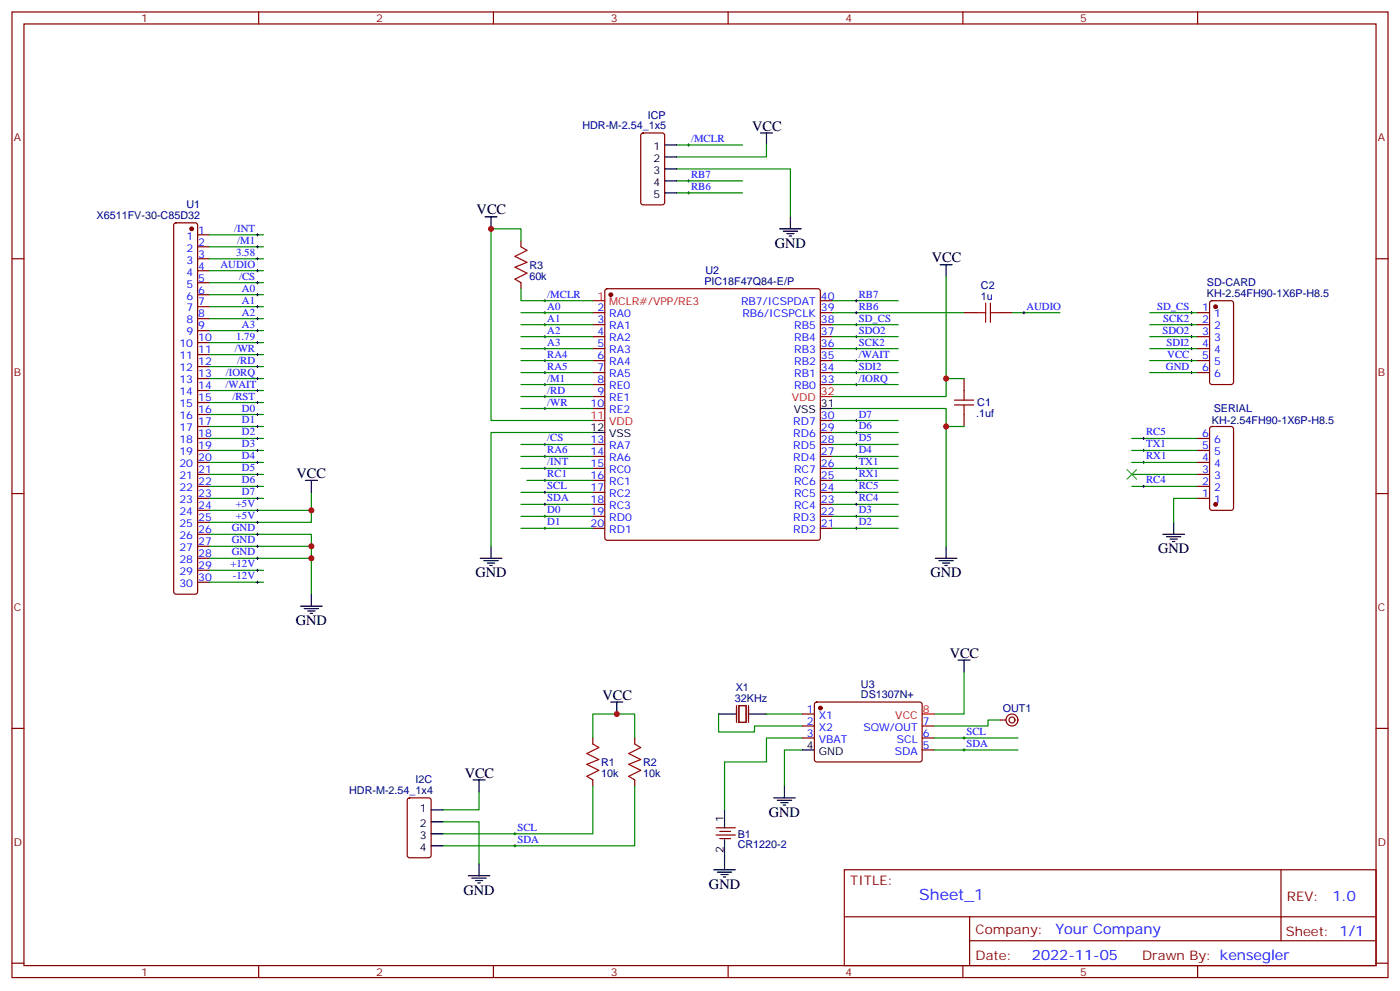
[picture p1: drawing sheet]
<svg xmlns="http://www.w3.org/2000/svg" width="412mm" height="292mm" viewBox="0 0 412 292" stroke-linecap="round" stroke-linejoin="round" font-family="sans-serif">
<g fill="none" stroke="#870000" stroke-width=".35">
<path d="M3.5 3.5h405.4v284.4h-405.4zM7.1 7.1h398.2v277.2h-398.2zM76.2 3.5v3.6M145.3 3.5v3.6M214.5 3.5v3.6M283.6 3.5v3.6M352.8 3.5v3.6M189 39.4l.4-.2h5.7l.6 .4 .1 20-.5 .7h-5.9l-.6-.4-.1-20zM3.5 76.2h3.6M51.4 65.8l.5-.2h5.6l.5 .2 .2 .5v108l-.2 .5-.5 .2h-5.6l-.5-.3-.2-.4v-108zM58.2 76.2h3.5M58.2 69.1h3.5"/>
<path d="M58.2 72.7h3.5M58.2 79.7h3.5M153.5 70.9v1.8M405.3 76.2h3.6M58.2 83.3h3.5M58.2 86.8h3.5M58.2 90.3h3.5M58.2 93.8h3.5M58.2 97.4h3.5M153.5 83.3v1.7M174.6 92.1h3.6M174.6 95.6h3.6"/>
<path d="M174.6 99.1h3.6M178.4 85.2l.5-.2h62l.5 .2 .3 .5v72.7l-.3 .5-.5 .2h-62l-.5-.2-.2-.5v-72.7zM241.7 92.1h3.5M241.7 95.6h3.5M241.7 99.1h3.5M241.7 88.5h3.5M284 92.1h3.5M294.6 92.1h3.5M352.8 92.1h3.5M352.8 95.6h3.5M352.8 99.1h3.5M356.5 88.8l.5-.3h5.7l.6 .5 .1 23.5-.5 .7h-5.9l-.6-.4-.1-23.5z"/>
<path d="M58.2 100.9h3.5M58.2 104.4h3.5M58.2 107.9h3.5M58.2 111.5h3.5M58.2 115h3.5M58.2 118.5h3.5M174.6 102.7h3.6M174.6 106.2h3.6M174.6 109.7h3.6M174.6 113.2h3.6M174.6 116.8h3.6M241.7 102.7h3.5"/>
<path d="M241.7 106.2h3.5M241.7 109.7h3.5M241.7 113.2h3.5M284 111.5v3.5M352.8 102.7h3.5M352.8 106.2h3.5M352.8 109.7h3.5M58.2 122.1h3.5M58.2 125.6h3.5M58.2 129.1h3.5M58.2 132.6h3.5M58.2 136.2h3.5"/>
<path d="M58.2 139.7h3.5M174.6 120.3h3.6M174.6 130.9h3.6M174.6 134.4h3.6M174.6 137.9h3.6M241.7 130.9h3.5M241.7 134.4h3.5M241.7 137.9h3.5M241.7 127.4h3.5M241.7 123.8h3.5M284 122.1v3.5M352.8 129.1h3.5"/>
<path d="M352.8 132.6h3.5M352.8 136.2h3.5M352.8 139.7h3.5M356.5 125.8l.5-.2h5.7l.6 .4 .1 23.6-.5 .6-5.9 .1-.6-.5-.1-23.5zM3.5 145.3h3.6M58.2 143.2h3.5M58.2 146.8h3.5M58.2 150.3h3.5M58.2 153.8h3.5M58.2 157.3h3.5M174.6 141.5h3.6M174.6 145h3.6"/>
<path d="M174.6 148.5h3.6M174.6 152h3.6M174.6 155.6h3.6M241.7 141.5h3.5M241.7 145h3.5M241.7 148.5h3.5M241.7 152h3.5M241.7 155.6h3.5M352.8 143.2h3.5M352.8 146.8h3.5M405.3 145.3h3.6M58.2 160.9h3.5"/>
<path d="M58.2 164.4h3.5M58.2 167.9h3.5M58.2 171.4h3.5M3.5 214.5h3.6M174.6 217.3v1.8M187 217.3v1.8M236.4 210.3h3.5M236.4 213.8h3.5M236.4 217.3h3.5M240.1 206.9l.5-.2 30.6 .1 .4 .6v16.5l-.7 .5-30.6-.1-.4-.6v-16.3zM271.6 213.8h3.6M271.6 217.3h3.6"/>
<path d="M294.6 212h1.7M405.3 214.5h3.6M120.2 235.2l.4-.2h5.7l.6 .4 .1 16.5-.5 .6-5.9 .1-.6-.5-.1-16.4zM174.6 229.7v1.7M187 229.7v1.7M271.6 220.8h3.6M211 243.8h5.6M211 245.9h5.6M212 244.8h3.2M212 246.9h3.2M248.7 256.1h156.6v28.2h-156.6zM377.3 256.1v20.9"/>
<path d="M248.7 270h156.5M285.6 277h119.6M285.6 270v14.1M3.5 283.6h3.6M76.2 284.3v3.6M145.3 284.3v3.6M214.5 284.3v3.6M283.6 284.3v3.6M352.8 284.3v3.6M405.3 283.6h3.6"/>
<circle cx="298.1" cy="212" r="1.76"/>
<circle cx="298.1" cy="212" r=".88"/>
</g>
<g fill="#870000" stroke="#870000" stroke-width=".35">
<circle cx="56.4" cy="67.4" r=".53"/>
<circle cx="179.9" cy="86.8" r=".53"/>
<circle cx="241.7" cy="208.5" r=".53"/>
<circle cx="358.1" cy="148.5" r=".53"/>
<circle cx="358.1" cy="90.3" r=".53"/>
</g>
<g fill="none" stroke="#008700" stroke-width=".35">
<path d="M199.3 49.7h33.5v14.2M199.3 56.8h19.4M199.3 53.3h19.4M199.3 42.7h19.4M225.8 42.7v3.5h-26.5M61.7 69.1h15.9M61.7 72.7h15.9M61.7 76.2h15.9M61.7 79.7h15.9M153.5 70.9v-3.5h-8.9v56.4h30M61.7 83.3h15.9M61.7 97.4h15.9"/>
<path d="M61.7 93.8h15.9M61.7 90.3h15.9M61.7 86.8h15.9M153.5 85v3.5h21.1M153.5 99.1h21.1M153.5 95.6h21.1M153.5 92.1h21.1M245.2 92.1h38.8M245.2 88.5h19.4M245.2 99.1h19.4M245.2 95.6h19.4M278.7 81.5v35.3h-33.5"/>
<path d="M298.1 92.1h14.1M338.7 99.1h14.1M338.7 95.6h14.1M338.7 92.1h14.1M61.7 100.9h15.9M61.7 118.5h15.9M61.7 115h15.9M61.7 111.5h15.9M61.7 107.9h15.9M61.7 104.4h15.9M153.5 109.7h21.1M153.5 106.2h21.1"/>
<path d="M153.5 116.8h21.1M153.5 113.2h21.1M153.5 102.7h21.1M245.2 113.2h19.4M245.2 102.7h19.4M245.2 109.7h19.4M245.2 106.2h19.4M278.7 111.5h5.3M338.7 102.7h14.1M338.7 109.7h14.1M338.7 106.2h14.1M61.7 136.2h15.9"/>
<path d="M61.7 132.6h15.9M61.7 129.1h15.9M61.7 125.6h15.9M61.7 122.1h15.9M61.7 139.7h15.9M153.5 134.4h21.1M153.5 130.9h21.1M153.5 137.9h21.1M153.5 120.3h21.1M174.6 127.4h-30v33.5M245.2 120.3h33.5v40.6M245.2 137.9h19.4"/>
<path d="M245.2 134.4h19.4M245.2 130.9h19.4M245.2 127.4h19.4M245.2 123.8h19.4M278.7 125.6h5.3M333.4 136.2h19.4M333.4 132.6h19.4M333.4 129.1h19.4M333.4 139.7h19.4M61.7 150.3h30M61.7 157.3h30v17.7M61.7 146.8h15.9"/>
<path d="M61.7 143.2h15.9M91.7 145v8.8h-30M153.5 155.6h21.1M153.5 152h21.1M153.5 148.5h21.1M153.5 145h21.1M155.2 141.5h19.4M245.2 155.6h19.4M245.2 152h19.4M245.2 148.5h19.4M245.2 145h19.4M245.2 141.5h19.4"/>
<path d="M333.4 143.2h19.4M352.8 146.8h-7.1v7M61.7 164.4h30M61.7 160.9h30M61.7 171.4h15.9M61.7 167.9h15.9M284 197.9v12.4h-8.8M174.6 217.3v-7h12.4v7M211.7 210.3v5.2h10.5v-1.7h14.2M225.8 210.3h10.6M236.4 217.3h-10.6v7.1h-12.4v14.1M275.2 217.3h24.7"/>
<path d="M294.6 212h-3.6v1.8h-15.8M141.1 233.2v5.3h-10.6M174.6 231.4v14.1h-44.1M187 231.4v17.7h-56.5M236.4 220.8h-5.3v10.6M275.2 220.8h24.7M130.5 242h10.6v12.4"/>
</g>
<g fill="none" stroke="#000" stroke-width=".29">
<path d="M202.5 56.8h.7M202.5 53.3h.7M202.5 42.7h.7M202.8 42.3v.7M202.8 52.9v.7M202.8 56.4v.7M75.5 69.1h.7M75.5 72.7h.7M75.5 76.2h.7M75.5 79.7h.7M75.8 68.8v.7M75.8 72.3v.7"/>
<path d="M75.8 75.8v.8M75.8 79.4v.7M75.5 83.3h.7M75.5 86.8h.7M75.5 90.3h.7M75.5 93.8h.7M75.5 97.4h.7M75.8 82.9v.7M75.8 86.4v.7M75.8 90v.7M75.8 93.5v.7M75.8 97v.7"/>
<path d="M160.2 99.1h.7M160.2 95.6h.7M160.2 88.5h.7M160.2 92.1h.7M160.5 88.2v.7M160.5 91.7v.7M160.5 95.2v.8M160.5 98.8v.7M251.9 99.1h.7M251.9 95.6h.7M251.9 88.5h.7M251.9 92.1h.7"/>
<path d="M252.2 88.2v.7M252.2 91.7v.7M252.2 95.2v.8M252.2 98.8v.7M301.3 92.1h.7M301.6 91.7v.7M350.7 99.1h.7M350.7 95.6h.7M350.7 92.1h.7M351 91.7v.7M351 95.2v.8M351 98.8v.7"/>
<path d="M75.5 100.9h.7M75.5 104.4h.7M75.5 107.9h.7M75.5 111.5h.7M75.5 115h.7M75.5 118.5h.7M75.8 100.5v.7M75.8 104.1v.7M75.8 107.6v.7M75.8 111.1v.7M75.8 114.7v.7M75.8 118.2v.7"/>
<path d="M160.2 109.7h.7M160.2 102.7h.7M160.2 116.8h.7M160.2 113.2h.7M160.2 106.2h.7M160.5 102.3v.7M160.5 105.8v.7M160.5 109.4v.7M160.5 112.9v.7M160.5 116.4v.7M160.5 119.9v.7M251.9 109.7h.7"/>
<path d="M251.9 102.7h.7M251.9 113.2h.7M251.9 106.2h.7M252.2 102.3v.7M252.2 105.8v.7M252.2 109.4v.7M252.2 112.9v.7M350.7 109.7h.7M350.7 102.7h.7M350.7 106.2h.7M351 102.3v.7M351 105.8v.7"/>
<path d="M351 109.4v.7M75.5 122.1h.7M75.5 125.6h.7M75.5 129.1h.7M75.5 132.6h.7M75.5 136.2h.7M75.5 139.7h.7M75.8 121.7v.7M75.8 125.2v.7M75.8 128.8v.7M75.8 132.3v.7M75.8 135.8v.7"/>
<path d="M75.8 139.3v.8M160.2 137.9h.7M160.2 120.3h.7M160.2 130.9h.7M160.2 134.4h.7M160.5 130.5v.7M160.5 134.1v.7M160.5 137.6v.7M251.9 137.9h.7M251.9 130.9h.7M251.9 134.4h.7M251.9 123.8h.7"/>
<path d="M251.9 127.4h.7M252.2 123.5v.7M252.2 127v.7M252.2 130.5v.7M252.2 134.1v.7M252.2 137.6v.7M336.5 129.1h.8M336.5 132.6h.8M336.5 136.2h.8M336.9 128.8v.7M336.9 132.3v.7M336.9 135.8v.7"/>
<path d="M75.5 143.2h.7M75.5 146.8h.7M75.5 150.3h.7M75.5 153.8h.7M75.5 157.3h.7M75.8 142.9v.7M75.8 146.4v.7M75.8 149.9v.7M75.8 153.5v.7M75.8 157v.7M160.2 141.5h.7M160.2 152h.7"/>
<path d="M160.2 155.6h.7M160.2 145h.7M160.2 148.5h.7M160.5 141.1v.7M160.5 144.6v.7M160.5 148.2v.7M160.5 151.7v.7M160.5 155.2v.7M251.9 141.5h.7M251.9 152h.7M251.9 155.6h.7M251.9 145h.7"/>
<path d="M251.9 148.5h.7M252.2 141.1v.7M252.2 144.6v.7M252.2 148.2v.7M252.2 151.7v.7M252.2 155.2v.7M336.5 143.2h.8M336.9 142.9v.7M75.5 160.9h.7M75.5 164.4h.7M75.5 167.9h.7M75.5 171.4h.7"/>
<path d="M75.8 160.5v.7M75.8 164v.7M75.8 167.6v.7M75.8 171.1v.7M283.6 217.3h.7M284 217v.7M283.6 220.8h.7M284 220.5v.7M151.3 245.5h.7M151.3 249.1h.7M151.7 245.2v.7M151.7 248.7v.7"/>
</g>
<path d="M153.5 72.7l1.7 1-3.5 1.8 3.5 1.8-3.5 1.4 3.5 1.7-3.5 1.8 1.8 1.1M287.5 92.1h2.8M290.3 89.3v5.6M291.7 89.3v5.6M291.7 92.1h2.9M281.2 119.2h5.6M281.2 117.8h5.6M284 115v2.8M284 119.2v2.9M174.6 219.1l1.8 1-3.5 1.8 3.5 1.8-3.5 1.4 3.5 1.7-3.5 1.8 1.7 1.1M187 219.1l1.7 1-3.5 1.8 3.5 1.8-3.5 1.4 3.5 1.7-3.5 1.8 1.8 1.1" fill="none" stroke="#a10000" stroke-width=".35"/>
<path d="M174.6 88.5h3.6M241.7 116.8h3.5M174.6 123.8h3.6M271.6 210.3h3.6" fill="none" stroke="#f00" stroke-width=".35"/>
<g fill="none" stroke="#000" stroke-width=".35">
<path d="M224 39.2h3.5M225.8 39.2v3.5M195.8 42.7h3.5M195.8 46.2h3.5M195.8 49.7h3.5M195.8 53.3h3.5M195.8 56.8h3.5M142.9 63.9h3.5M144.6 63.9v3.5M229.7 67.4h6.3M230.7 68.1h4.2M231.8 68.8h2.1"/>
<path d="M232.5 69.5h.7M232.8 63.9v3.5M276.9 78h3.6M278.7 78v3.5M174.6 127.4h3.6M241.7 120.3h3.5M90 141.5h3.5M91.7 141.5v3.5M342.5 157.3h6.4M343.6 158h4.2M344.7 158.7h2.1M345.4 159.5h.7"/>
<path d="M345.7 153.8v3.5M88.5 178.5h6.4M89.6 179.2h4.2M90.7 179.9h2.1M91.7 175v3.5M141.5 164.4h6.3M142.5 165.1h4.3M143.6 165.8h2.1M144.3 166.5h.7M144.6 160.9v3.5M275.5 164.4h6.4M276.6 165.1h4.2"/>
<path d="M277.6 165.8h2.2M278.3 166.5h.7M278.7 160.9v3.5M91.4 180.6h.7M282.2 194.4h3.6M284 194.4v3.5M179.9 206.7h3.5M181.7 206.7v3.6M211.7 210.3h5.3M220.5 210.3h5.3M127 238.5h3.5M139.3 229.7h3.6"/>
<path d="M141.1 229.7v3.5M213.4 238.5v5.3M227.9 235h6.3M229 235.7h4.2M230 236.4h2.1M230.7 237.1h.7M231.1 231.4v3.6M236.4 220.8h3.5M127 242h3.5M127 245.5h3.5M127 249.1h3.5M137.9 257.9h6.4"/>
<path d="M139 258.6h4.2M140.1 259.3h2.1M140.8 260h.7M141.1 254.4v3.5M210.3 256.1h6.3M211.3 256.8h4.2M212.4 257.5h2.1M213.1 258.2h.7M213.4 247.3v8.8"/>
</g>
<path d="M217 207.8v4.9M217.7 207.8h2.1v4.9h-2.1zM220.5 207.8v4.9" fill="none" stroke="#871200" stroke-width=".35"/>
<path d="M332 138.3l2.8 2.8M334.8 138.3l-2.8 2.8" fill="none" stroke="#3c3" stroke-width=".35"/>
<g fill="#c00">
<circle cx="144.6" cy="67.4" r=".88"/>
<circle cx="278.7" cy="125.6" r=".88"/>
<circle cx="278.7" cy="111.5" r=".88"/>
<circle cx="181.7" cy="210.3" r=".88"/>
<circle cx="91.7" cy="160.9" r=".88"/>
<circle cx="91.7" cy="164.4" r=".88"/>
<circle cx="91.7" cy="150.3" r=".88"/>
</g>
<text font-size="4.6" fill="#00f" x="270.8" y="265.1">Sheet_1</text>
<g font-size="4.2">
<text x="221.5" y="38.5">VCC</text>
<text x="140.4" y="63.1">VCC</text>
<text x="228.2" y="73">GND</text>
<text x="274.5" y="77.3">VCC</text>
<text x="87.3" y="140.8">VCC</text>
<text x="341.1" y="163">GND</text>
<text x="140.1" y="170">GND</text>
<text x="274.1" y="170">GND</text>
<text x="87.2" y="184.1">GND</text>
<text x="279.8" y="193.7">VCC</text>
<text x="177.4" y="206">VCC</text>
<text x="136.9" y="229">VCC</text>
<text x="226.5" y="240.6">GND</text>
<text x="136.5" y="263.5">GND</text>
<text x="208.8" y="261.8">GND</text>
</g>
<g font-size="4.2" fill="#00f">
<text x="392.5" y="265.4">1.0</text>
<text x="310.9" y="274.9">Your Company</text>
<text x="304" y="282.7">2022-11-05</text>
</g>
<g font-size="3.9" fill="#800">
<text x="250.5" y="260.7">TITLE:</text>
<text x="379.1" y="265.4">REV:</text>
<text x="287.4" y="274.9">Company:</text>
<text x="378.7" y="275.5">Sheet: 1/1</text>
<text x="287.4" y="282.6">Date:</text>
<text x="336.4" y="282.7">Drawn By: kensegler</text>
</g>
<g font-size="3.2" fill="#800">
<text x="41.6" y="6.5">1</text>
<text x="110.8" y="6.5">2</text>
<text x="179.9" y="6.5">3</text>
<text x="249.1" y="6.5">4</text>
<text x="318.2" y="6.5">5</text>
<text x="4.1" y="41.6">A</text>
<text x="405.9" y="41.6">A</text>
<text x="4.1" y="110.8">B</text>
<text x="405.9" y="110.8">B</text>
<text x="4.1" y="179.9">C</text>
<text x="405.9" y="179.9">C</text>
<text x="4.1" y="249.1">D</text>
<text x="405.9" y="249.1">D</text>
<text x="41.6" y="287.3">1</text>
<text x="110.8" y="287.3">2</text>
<text x="179.9" y="287.3">3</text>
<text x="249.1" y="287.3">4</text>
<text x="318.2" y="287.3">5</text>
</g>
<g font-size="3.2" fill="#000080">
<text x="190.8" y="35">ICP</text>
<text x="171.6" y="38.1">HDR-M-2.54_1x5</text>
<text x="28.4" y="64.6">X6511FV-30-C85D32</text>
<text x="54.9" y="61.4">U1</text>
<text x="155.9" y="82.3">60k</text>
<text x="155.9" y="79.1">R3</text>
<text x="207.5" y="84">PIC18F47Q84-E/P</text>
<text x="207.8" y="80.8">U2</text>
<text x="288.9" y="88.2">1u</text>
<text x="288.9" y="85.1">C2</text>
<text x="355.5" y="87.5">KH-2.54FH90-1X6P-H8.5</text>
<text x="355.5" y="84.3">SD-CARD</text>
<text x="287.9" y="119.6">C1</text>
<text x="287.5" y="122.8">.1uf</text>
<text x="357" y="125">KH-2.54FH90-1X6P-H8.5</text>
<text x="357.5" y="121.4">SERIAL</text>
<text x="216.7" y="203.5">X1</text>
<text x="253.6" y="202.6">U3</text>
<text x="216.5" y="206.7">32KHz</text>
<text x="253.6" y="205.7">DS1307N+</text>
<text x="295.4" y="209.6">OUT1</text>
<text x="177.1" y="225.5">R1</text>
<text x="189.4" y="225.5">R2</text>
<text x="102.8" y="233.9">HDR-M-2.54_1x4</text>
<text x="122.4" y="230.7">I2C</text>
<text x="177.1" y="228.7">10k</text>
<text x="189.4" y="228.7">10k</text>
<text x="217.3" y="249.8">CR1220-2</text>
<text x="217.3" y="246.7">B1</text>
</g>
<g font-size="3.2" fill="#00f">
<text x="203.6" y="41.8">/MCLR</text>
<text x="203.6" y="52.4">RB7</text>
<text x="203.6" y="55.9">RB6</text>
<text x="54.9" y="70.6">1</text>
<text x="58.4" y="68.8">1</text>
<text x="69" y="68.3">/INT</text>
<text x="69.8" y="71.8">/M1</text>
<text x="54.9" y="74.1">2</text>
<text x="54.9" y="77.6">3</text>
<text x="58.4" y="72.3">2</text>
<text x="58.4" y="75.8">3</text>
<text x="69.6" y="75.3">3.58</text>
<text x="54.9" y="81.1">4</text>
<text x="58.4" y="79.4">4</text>
<text x="58.4" y="82.9">5</text>
<text x="64.9" y="78.8">AUDIO</text>
<text x="70.4" y="82.4">/CS</text>
<text x="54.9" y="84.7">5</text>
<text x="54.9" y="88.2">6</text>
<text x="58.4" y="86.4">6</text>
<text x="58.4" y="90">7</text>
<text x="71.3" y="85.9">A0</text>
<text x="71.3" y="89.4">A1</text>
<text x="161.2" y="87.7">/MCLR</text>
<text x="218.3" y="90">RB7/ICSPDAT</text>
<text x="241.8" y="88.2">40</text>
<text x="252.9" y="87.7">RB7</text>
<text x="54.9" y="91.7">7</text>
<text x="54.9" y="95.2">8</text>
<text x="58.4" y="93.5">8</text>
<text x="71.3" y="93">A2</text>
<text x="161.2" y="94.7">A1</text>
<text x="161.2" y="91.2">A0</text>
<text x="176" y="91.7">2</text>
<text x="176" y="95.2">3</text>
<text x="179.5" y="93.5">RA0</text>
<text x="218.7" y="93.5">RB6/ICSPCLK</text>
<text x="241.8" y="95.2">38</text>
<text x="241.8" y="91.7">39</text>
<text x="252.9" y="94.7">SD_CS</text>
<text x="252.9" y="91.2">RB6</text>
<text x="302.3" y="91.2">AUDIO</text>
<text x="340.8" y="91.2">SD_CS</text>
<text x="342.6" y="94.7">SCK2</text>
<text x="354.1" y="91.7">1</text>
<text x="354.1" y="95.2">2</text>
<text x="357.6" y="93.5">1</text>
<text x="54.9" y="98.8">9</text>
<text x="58.4" y="97">9</text>
<text x="58.4" y="100.5">10</text>
<text x="69.6" y="100">1.79</text>
<text x="71.3" y="96.5">A3</text>
<text x="161.2" y="101.8">A3</text>
<text x="161.2" y="98.2">A2</text>
<text x="176" y="98.8">4</text>
<text x="179.5" y="97">RA1</text>
<text x="179.5" y="100.5">RA2</text>
<text x="233.9" y="100.5">RB4</text>
<text x="233.9" y="97">RB5</text>
<text x="241.8" y="98.8">37</text>
<text x="252.9" y="101.8">SCK2</text>
<text x="252.9" y="98.2">SDO2</text>
<text x="342.4" y="98.2">SDO2</text>
<text x="343.6" y="101.8">SDI2</text>
<text x="354.1" y="98.8">3</text>
<text x="357.6" y="97">2</text>
<text x="357.6" y="100.5">3</text>
<text x="52.9" y="102.3">10</text>
<text x="52.9" y="105.8">11</text>
<text x="58.4" y="104.1">11</text>
<text x="58.4" y="107.6">12</text>
<text x="69.2" y="103.5">/WR</text>
<text x="69.9" y="107.1">/RD</text>
<text x="161.2" y="105.3">RA4</text>
<text x="176" y="102.3">5</text>
<text x="176" y="105.8">6</text>
<text x="179.5" y="104.1">RA3</text>
<text x="179.5" y="107.6">RA4</text>
<text x="233.9" y="107.6">RB2</text>
<text x="233.9" y="104.1">RB3</text>
<text x="241.8" y="105.8">35</text>
<text x="241.8" y="102.3">36</text>
<text x="252.9" y="105.3">/WAIT</text>
<text x="343.8" y="105.3">VCC</text>
<text x="354.1" y="102.3">4</text>
<text x="354.1" y="105.8">5</text>
<text x="357.6" y="104.1">4</text>
<text x="357.6" y="107.6">5</text>
<text x="52.9" y="109.4">12</text>
<text x="52.9" y="112.9">13</text>
<text x="58.4" y="111.1">13</text>
<text x="66.5" y="110.6">/IORQ</text>
<text x="161.2" y="112.4">/M1</text>
<text x="161.2" y="108.8">RA5</text>
<text x="176" y="109.4">7</text>
<text x="176" y="112.9">8</text>
<text x="179.5" y="111.1">RA5</text>
<text x="233.9" y="111.1">RB1</text>
<text x="241.8" y="112.9">33</text>
<text x="241.8" y="109.4">34</text>
<text x="252.9" y="108.8">SDI2</text>
<text x="252.9" y="112.4">/IORQ</text>
<text x="343.5" y="108.8">GND</text>
<text x="354.1" y="109.4">6</text>
<text x="357.6" y="111.1">6</text>
<text x="52.9" y="116.4">14</text>
<text x="52.9" y="119.9">15</text>
<text x="58.4" y="114.7">14</text>
<text x="58.4" y="118.2">15</text>
<text x="66.4" y="114.1">/WAIT</text>
<text x="68.5" y="117.7">/RST</text>
<text x="161.2" y="119.4">/WR</text>
<text x="161.2" y="115.9">/RD</text>
<text x="173.9" y="119.9">10</text>
<text x="176" y="116.4">9</text>
<text x="179.5" y="114.7">RE0</text>
<text x="179.5" y="118.2">RE1</text>
<text x="233.9" y="114.7">RB0</text>
<text x="52.9" y="123.5">16</text>
<text x="58.4" y="121.7">16</text>
<text x="58.4" y="125.2">17</text>
<text x="71.3" y="121.2">D0</text>
<text x="71.3" y="124.7">D1</text>
<text x="179.5" y="121.7">RE2</text>
<text x="233.7" y="125.2">RD7</text>
<text x="241.8" y="123.5">30</text>
<text x="252.9" y="122.9">D7</text>
<text x="52.9" y="127">17</text>
<text x="52.9" y="130.5">18</text>
<text x="58.4" y="128.8">18</text>
<text x="71.3" y="128.2">D2</text>
<text x="71.3" y="131.8">D3</text>
<text x="161.2" y="130">/CS</text>
<text x="173.9" y="130.5">13</text>
<text x="233.7" y="128.8">RD6</text>
<text x="241.8" y="130.5">28</text>
<text x="241.8" y="127">29</text>
<text x="252.9" y="126.5">D6</text>
<text x="252.9" y="130">D5</text>
<text x="337.6" y="131.8">TX1</text>
<text x="337.6" y="128.2">RC5</text>
<text x="354.1" y="128.8">6</text>
<text x="357.6" y="130.5">6</text>
<text x="52.9" y="134.1">19</text>
<text x="52.9" y="137.6">20</text>
<text x="58.4" y="132.3">19</text>
<text x="58.4" y="135.8">20</text>
<text x="71.3" y="135.3">D4</text>
<text x="161.2" y="137.1">/INT</text>
<text x="161.2" y="133.5">RA6</text>
<text x="173.9" y="134.1">14</text>
<text x="173.9" y="137.6">15</text>
<text x="179.5" y="132.3">RA7</text>
<text x="179.5" y="135.8">RA6</text>
<text x="233.7" y="135.8">RD4</text>
<text x="233.7" y="132.3">RD5</text>
<text x="241.8" y="137.6">26</text>
<text x="241.8" y="134.1">27</text>
<text x="252.9" y="137.1">TX1</text>
<text x="252.9" y="133.5">D4</text>
<text x="337.6" y="135.3">RX1</text>
<text x="354.1" y="135.8">4</text>
<text x="354.1" y="132.3">5</text>
<text x="357.6" y="137.6">4</text>
<text x="357.6" y="134.1">5</text>
<text x="52.9" y="141.1">21</text>
<text x="58.4" y="139.3">21</text>
<text x="58.4" y="142.9">22</text>
<text x="71.3" y="138.8">D5</text>
<text x="71.3" y="142.3">D6</text>
<text x="161.2" y="140.6">RC1</text>
<text x="173.9" y="141.1">16</text>
<text x="179.5" y="139.3">RC0</text>
<text x="179.5" y="142.9">RC1</text>
<text x="233.9" y="142.9">RC6</text>
<text x="233.9" y="139.3">RC7</text>
<text x="241.8" y="141.1">25</text>
<text x="252.9" y="140.6">RX1</text>
<text x="337.6" y="142.3">RC4</text>
<text x="354.1" y="142.9">2</text>
<text x="354.1" y="139.3">3</text>
<text x="357.6" y="141.1">3</text>
<text x="52.9" y="144.6">22</text>
<text x="52.9" y="148.2">23</text>
<text x="58.4" y="146.4">23</text>
<text x="58.4" y="149.9">24</text>
<text x="69.5" y="149.4">+5V</text>
<text x="71.3" y="145.9">D7</text>
<text x="161.2" y="144.1">SCL</text>
<text x="161.2" y="147.6">SDA</text>
<text x="173.9" y="144.6">17</text>
<text x="173.9" y="148.2">18</text>
<text x="179.5" y="146.4">RC2</text>
<text x="179.5" y="149.9">RC3</text>
<text x="233.9" y="149.9">RC4</text>
<text x="233.9" y="146.4">RC5</text>
<text x="241.8" y="148.2">23</text>
<text x="241.8" y="144.6">24</text>
<text x="252.9" y="144.1">RC5</text>
<text x="252.9" y="147.6">RC4</text>
<text x="354.1" y="146.4">1</text>
<text x="357.6" y="148.2">1</text>
<text x="357.6" y="144.6">2</text>
<text x="52.9" y="151.7">24</text>
<text x="52.9" y="155.2">25</text>
<text x="58.4" y="153.5">25</text>
<text x="69.5" y="152.9">+5V</text>
<text x="161.2" y="154.7">D1</text>
<text x="161.2" y="151.2">D0</text>
<text x="173.9" y="151.7">19</text>
<text x="173.9" y="155.2">20</text>
<text x="179.5" y="153.5">RD0</text>
<text x="233.7" y="153.5">RD3</text>
<text x="241.8" y="155.2">21</text>
<text x="241.8" y="151.7">22</text>
<text x="252.9" y="151.2">D3</text>
<text x="252.9" y="154.7">D2</text>
<text x="52.9" y="158.7">26</text>
<text x="58.4" y="157">26</text>
<text x="58.4" y="160.5">27</text>
<text x="68.3" y="156.5">GND</text>
<text x="68.3" y="160">GND</text>
<text x="179.5" y="157">RD1</text>
<text x="233.7" y="157">RD2</text>
<text x="52.9" y="162.3">27</text>
<text x="52.9" y="165.8">28</text>
<text x="58.4" y="164">28</text>
<text x="58.4" y="167.6">29</text>
<text x="67.9" y="167">+12V</text>
<text x="68.3" y="163.5">GND</text>
<text x="52.9" y="169.3">29</text>
<text x="52.9" y="172.9">30</text>
<text x="58.4" y="171.1">30</text>
<text x="68.6" y="170.6">-12V</text>
<text x="237.7" y="209.9">1</text>
<text x="237.7" y="213.4">2</text>
<text x="241.2" y="211.7">X1</text>
<text x="241.2" y="215.2">X2</text>
<text x="254.3" y="215.2">SQW/OUT</text>
<text x="271.8" y="213.4">7</text>
<text x="237.7" y="217">3</text>
<text x="241.2" y="218.7">VBAT</text>
<text x="264.2" y="218.7">SCL</text>
<text x="271.8" y="220.5">5</text>
<text x="271.8" y="217">6</text>
<text x="284.7" y="220">SDA</text>
<text x="284.7" y="216.4">SCL</text>
<text x="263.6" y="222.3">SDA</text>
<text x="152.4" y="244.7">SCL</text>
<text x="152.4" y="248.2">SDA</text>
</g>
<g font-size="3.2">
<text x="192.5" y="44.1">1</text>
<text x="192.5" y="47.6">2</text>
<text x="192.5" y="51.2">3</text>
<text x="192.5" y="54.7">4</text>
<text x="192.5" y="58.2">5</text>
<text x="241.8" y="119.9">31</text>
<text x="233.8" y="121.7">VSS</text>
<text x="173.9" y="127">12</text>
<text x="179.5" y="128.8">VSS</text>
<text x="237.7" y="220.5">4</text>
<text x="241.2" y="222.3">GND</text>
<text x="123.7" y="239.2">1</text>
<text x="123.7" y="243.4">2</text>
<text x="213.1" y="242" transform="rotate(-90 213.1 242)">1</text>
<text x="123.7" y="246.9">3</text>
<text x="123.7" y="250.5">4</text>
<text x="213.1" y="251.1" transform="rotate(-90 213.1 251.1)">2</text>
</g>
<g font-size="3.2" fill="#f00">
<text x="176" y="88.2">1</text>
<text x="179.5" y="90">MCLR#/VPP/RE3</text>
<text x="233.3" y="118.2">VDD</text>
<text x="241.8" y="116.4">32</text>
<text x="173.9" y="123.5">11</text>
<text x="179.5" y="125.2">VDD</text>
<text x="271.8" y="209.9">8</text>
<text x="263.7" y="211.7">VCC</text>
</g>
</svg>
